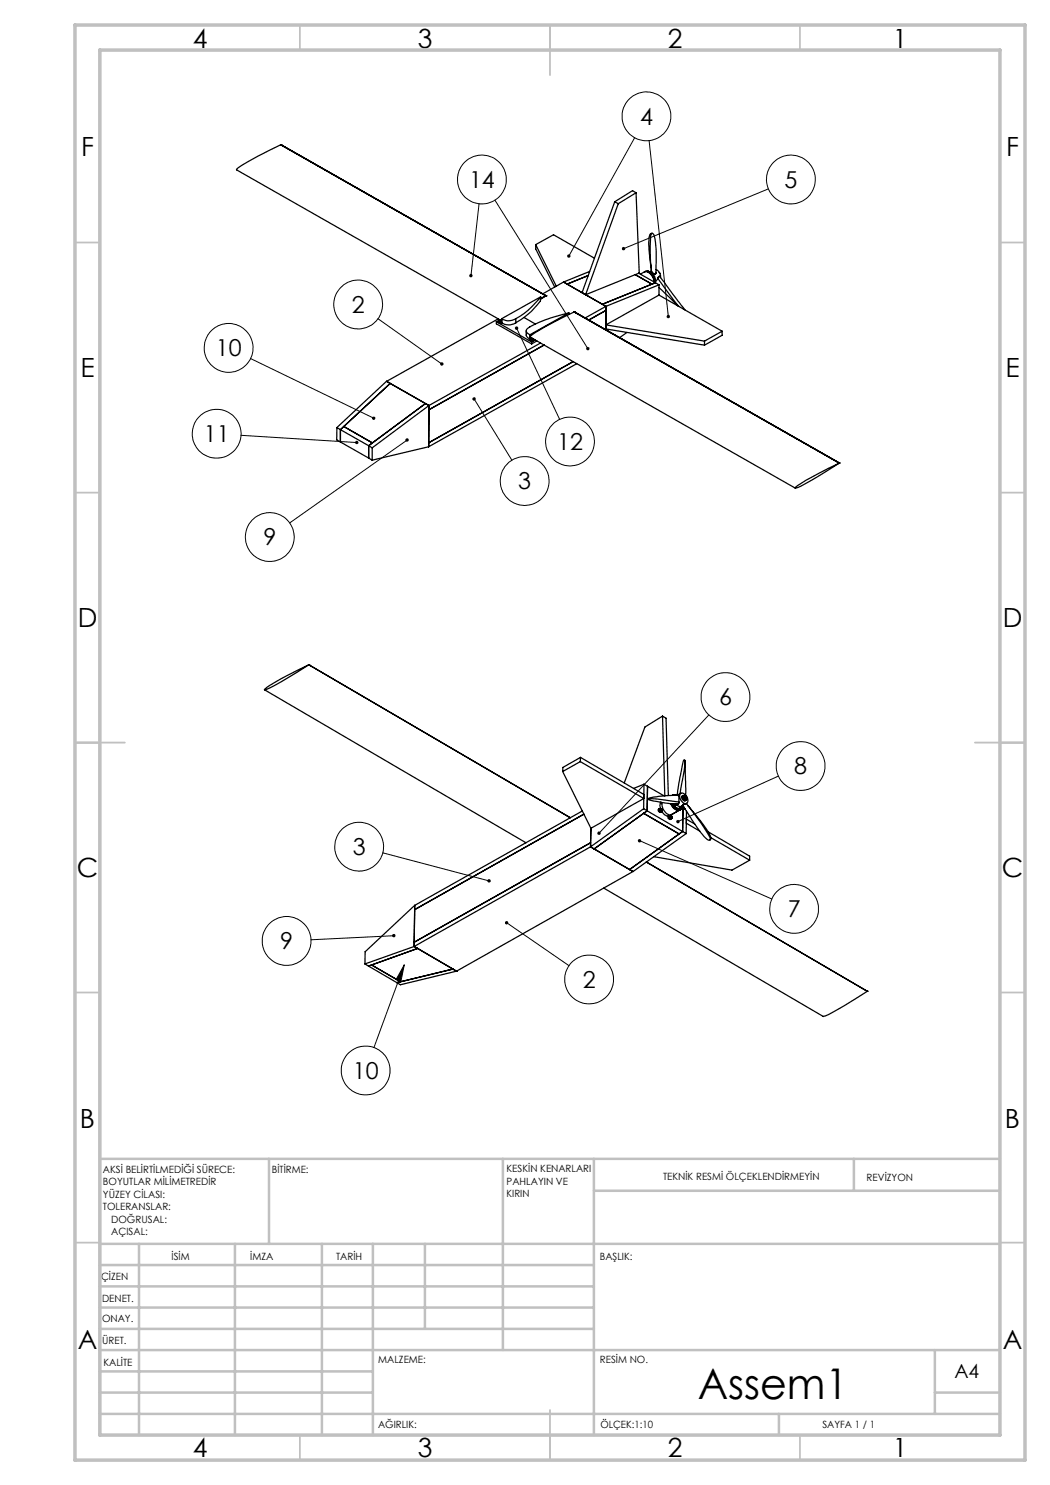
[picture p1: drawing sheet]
<svg xmlns="http://www.w3.org/2000/svg" width="210mm" height="297mm" viewBox="0 0 210 297" stroke-linecap="round" stroke-linejoin="round" font-family="sans-serif">
<g fill="none" stroke="#000" stroke-width=".2">
<path d="M126.9 27.5l-13.1 23.7M129.8 28.1l3.9 35.2M153.7 37.8l-29 11.9M95.8 40.7l-1.6 14.4M99 40l18.6 29.7M50.1 71.7l24.7 11.9M75.6 63.7l12.8 9.1M94.8 79.8l7.6 12.2M103.3 65.6l8.6 18.3M48.2 87.1l23.2 1.4M81.4 88l-23.5 16.6M141.8 143l-22 23.6"/>
<path d="M155.7 155.2l-20.1 9.1M76.6 170.6l21.2 5.6M127.9 168.1l26.5 11.7M78.8 187.1l-16.6 .9M80.9 193l-.7 3.2-1-.3zM80.9 193l-6.1 16.5M101.3 184.5l12.5 8.6"/>
<circle cx="96.4" cy="35.9" r="4.9"/>
<circle cx="129.3" cy="23.3" r="4.9"/>
<circle cx="158.2" cy="35.9" r="4.9"/>
<circle cx="45.7" cy="69.6" r="4.9"/>
<circle cx="71.6" cy="60.9" r="4.9"/>
<circle cx="43.3" cy="86.7" r="4.9"/>
<circle cx="104.9" cy="96.2" r="4.9"/>
<circle cx="114" cy="88.3" r="4.9"/>
<circle cx="53.9" cy="107.4" r="4.9"/>
<circle cx="145.1" cy="139.4" r="4.9"/>
<circle cx="160.1" cy="153.2" r="4.9"/>
<circle cx="71.8" cy="169.3" r="4.9"/>
<circle cx="57.3" cy="188.2" r="4.9"/>
<circle cx="117.8" cy="195.9" r="4.9"/>
<circle cx="158.8" cy="181.8" r="4.9"/>
<circle cx="73.1" cy="214.1" r="4.9"/>
</g>
<g fill="none" stroke="#c0c0c0" stroke-width=".35">
<path d="M60 5v5M110 5v10M160 5v5M15 48.5h5M200 48.5h5M15 98.5h5M200 98.5h5M15 148.5h10M195 148.5h10M15 198.5h5M200 198.5h5M15 248.5h5"/>
<path d="M200 248.5h5M60 287v5M110 282v10M160 287v5"/>
</g>
<g fill="none" stroke="#c0c0c0" stroke-width=".5">
<path d="M53.8 231.8v17M100.6 231.8v38.2M118.8 231.8v55.2M118.8 238.2h81.2M170.8 231.8v6.4M200 231.8h-180v55.2M20 248.8h180M20 257.3h98.8M20 253h98.8M27.8 248.8v38.2M47 248.8v38.2M64.4 248.8v38.2"/>
<path d="M74.6 248.8v38.2M85 248.8v17M20 265.8h98.8M20 261.5h98.8M20 278.5h54.6M20 274.3h54.6M20 270h180M187 278.5h13M187 270v12.8M20 282.8h180M155.8 282.8v4.2"/>
</g>
<path d="M15 5h190v287h-190zM20 10h180v277h-180z" fill="none" stroke="#c0c0c0" stroke-width=".7"/>
<path d="M74.5 83.4a.34 .34 0 0 0 0 .5 .34 .34 0 0 0 .5-.1l-.2-.2 .2 .2a.33 .33 0 0 0-.1-.4 .33 .33 0 0 0-.4 0zM71.2 88.2a.33 .33 0 0 0 0 .6 .33 .33 0 0 0 .5-.3h-.3h.3a.34 .34 0 0 0-.2-.3 .34 .34 0 0 0-.3 0zM117.3 69.5a.35 .35 0 0 0 0 .5 .35 .35 0 0 0 .5 0l-.2-.3 .2 .3a.34 .34 0 0 0 0-.5 .34 .34 0 0 0-.5 0zM93.9 54.9a.32 .32 0 0 0 0 .3 .32 .32 0 0 0 .3 .3v-.4v.4a.33 .33 0 0 0 .3-.5 .33 .33 0 0 0-.6-.1zM88.1 72.6a.35 .35 0 0 0 .1 .5 .35 .35 0 0 0 .5-.1l-.3-.2 .3 .2a.34 .34 0 0 0-.1-.5 .34 .34 0 0 0-.5 .1zM94.5 79.6a.34 .34 0 0 0 .2 .5 .34 .34 0 0 0 .4-.3 .34 .34 0 0 0-.4-.3l.1 .3-.1-.3zM81.2 87.8a.34 .34 0 0 0 0 .4 .34 .34 0 0 0 .4 .1 .34 .34 0 0 0 .1-.5l-.3 .2 .3-.2-.2-.1zM133.5 63a.34 .34 0 0 0-.2 .4 .34 .34 0 0 0 .4 .2v-.3l.1 .3a.35 .35 0 0 0 .2-.4 .35 .35 0 0 0-.5-.2zM113.6 50.9a.33 .33 0 0 0 0 .6l.2-.3-.2 .3a.33 .33 0 0 0 .5-.3 .33 .33 0 0 0-.5-.3zM124.4 49.5v.3l.3-.1-.3 .1a.34 .34 0 0 0 .5 .2 .34 .34 0 0 0 0-.5 .34 .34 0 0 0-.5 0zM103.1 65.4a.35 .35 0 0 0 0 .6 .35 .35 0 0 0 .5-.3 .35 .35 0 0 0-.4-.4l.1 .3zM97.5 176a.35 .35 0 0 0 .1 .5 .35 .35 0 0 0 .5-.2l-.3-.1 .3 .1a.35 .35 0 0 0-.1-.4 .35 .35 0 0 0-.5 .1zM101.1 184.3l.2 .2-.3-.1a.34 .34 0 0 0 .2 .5 .34 .34 0 0 0 .4-.4 .34 .34 0 0 0-.5-.2zM80.9 193l-.7 3.2-1-.3zM78.5 186.9a.34 .34 0 0 0 .1 .5 .34 .34 0 0 0 .5-.3h-.3h.3a.33 .33 0 0 0-.2-.3 .33 .33 0 0 0-.4 .1zM135.3 164.1v.4l.3-.2-.3 .2a.34 .34 0 0 0 .5 .1 .34 .34 0 0 0 0-.6 .34 .34 0 0 0-.5 .1zM127.7 167.9l-.1 .1 .3 .1-.3-.1a.34 .34 0 0 0 .3 .5 .34 .34 0 0 0 .3-.5 .34 .34 0 0 0-.5-.1zM119.6 166.4l-.1 .3 .1 .2 .2-.3-.2 .3a.35 .35 0 0 0 .4 0 .35 .35 0 0 0 .1-.5 .35 .35 0 0 0-.5 0z" fill="#000"/>
<g fill="none" stroke="#000" stroke-width=".25">
<path d="M56.1 29a44.6 44.6 0 0 0-8.8 4.9l53 30.3M56.1 29l53.1 30.2M56.2 28.9l-.1 .1M56.2 28.9h.1M56.2 28.9l53 30.3M127.2 38.6l.6 16-10.7 4.3M127.2 38.6l-3.6 2.1M127.2 38.6l-.7-.5-3.6 2.3M107.1 48.9l3.6-1.9 8.2 4.6M107.1 48.9v.9l3.8 7.6M107.1 48.9l4.2 8.4M108.1 59.9v.3l-1.8 2.1-1.5 1.2-1.6 1.1"/>
<path d="M108.1 59.4l-1.8 2a12.7 12.7 0 0 1-3.1 2.3M108.1 59.4l-7.8 4.3M108.1 59.4v.3M108.1 59.7v.2M109.2 59.2l-1.1 .5M109.2 59.2h.1M109.2 59.2l-1.1 .7M112.7 56.4l-4.2 2.4M112.7 56.4l8.5 4.9M117.7 55.1l-4.3 1.7-.7-.4M117.9 54.3l-5.2 2.1M122.9 40.4l.7 .3"/>
<path d="M122.9 40.4l-6.5 18.1 .7 .4M123.6 40.7l-6.5 18.2M127 54.9l3.4 1.9 .7-.3M127.7 54.6l3.4 1.9M128.1 54.8l.9-.5a1.87 1.87 0 0 1 2 1.9v.2M129.7 54.3l-.8 .1a1.8 1.8 0 0 1 1.9 1.9v.1M129.7 54.3h-.2l.8 .6 .1-.1M129.7 54.3l.1 .1M129.8 54.4h.1M129.9 54.4a1.56 1.56 0 0 1 1.1 1.9M130.3 54l.2 .5 .4 .4M130.3 54.1l-.4 .3"/>
<path d="M130.4 46.7a1.16 1.16 0 0 1 .6 1.2l.2 2.1v4.7M130.4 46.7a.66 .66 0 0 0-.6 .8v2.3l.5 4.2M130.4 54.8l.2 .2M130.4 46.7l-.2 .3a30.4 30.4 0 0 0 .1 7M130.6 55l-.1 .1 .3 .8 .1 .5M130.6 55h.1M130.6 55v.1M131 56.4h.1M131.1 56.5l-10.6 4.4 .7 .4M131.1 56.5l.7 .5M131.2 54.7l-.3 .2M131.2 54.7l-.2 .2h-.1"/>
<path d="M131.2 53.9a1.67 1.67 0 0 1 .9 1.6M131.6 55.7l-.6 .7M131.6 55.7l4.1 5.6M131.7 55.5l-.1 .2M131.8 57.5l3.8 3.7M131.8 57l-10.6 4.3M131.8 57v2M131.8 59l-10.6 6 19.7 3.2M131.8 59l12.6 7.2M131.9 54.5h.1M131.9 54.5l.1 .2M131.9 55.3h.1"/>
<path d="M131.9 55.3l5.1 6.7M131.9 55.3l-.2 .2M131.9 55.3l-.1-.1-.1 .3M99.3 64.3v.5l7 4M99.3 64.3l7 4.1M99.6 63.8l-22.3 12.5 8.5 4.8M99.7 64.4h.1M99.7 64.4v.1M99.8 64.4l.5-.2a.25 .25 0 0 0-.3 0 .25 .25 0 0 0-.1 .3h.4l-.2 .1M99.8 64.4l.3 .2M99.8 64.2v.2M99.8 64.4l.1 .2"/>
<path d="M99.8 64.2l-.1 .2M99.9 64.6h.1M100 64l-.7 .3M100.1 64.6h.2M100.1 64.2h-.3M100.1 64.2h.2zM100.1 64.6h-.2M100.2 64.1a.3 .3 0 0 0-.4 0 .3 .3 0 0 0 0 .4l.6 .1M100.3 64.6h.1M100.3 63.7a2.54 2.54 0 0 0 2.9 0M100.3 64.6a2.54 2.54 0 0 0 2.9 0M100.3 63.7v.9"/>
<path d="M103.2 63.7v.9M103.2 64.6h-.1M104.8 63.5l2.3 1.3M105.2 66.2l.1 1 .7 .6M105.9 67.8a.41 .41 0 0 0 .4 .4 .41 .41 0 0 0 .5-.4M105.9 67.9l.1 .1M105.9 67.9v.1M106 67v.8M106 68l.3 .1M106 68l.1 .1M106 67.9l.4-.1 .2 .1M106 67.8v.2"/>
<path d="M106 67.8l-.1 .1M106.1 67.8h.5a.27 .27 0 0 1-.3 .3 .27 .27 0 0 1-.2-.3zM106.1 68.1h.1M106.1 68.1h.2M106.2 67.7h.3M106.3 68.1l.2 .1M106.3 67.7l-.3 .1M106.3 67.7l.3 .1M106.3 67.6l-.3 .2M106.3 68.4v.4M106.5 68.2h.1M106.6 68l-.3 .1"/>
<path d="M106.6 67.8v.2M106.6 68l-.1 .2M106.6 67.8l.2 .1M106.8 67.9l-.2 .1M106.8 67.9l-.1 .1M107 68l-.7 .4M107.4 68.2l-1.1 .6M108.1 68.6l-22.3 12.5M108.8 69l-23 12.9M113.8 62.9a38.3 38.3 0 0 0-7.8 4.4l53 30.3M113.8 62.6a25.6 25.6 0 0 0-8.4 3.2 .74 .74 0 0 0 .6 1.2M113.8 62.6l-7.8 4.4"/>
<path d="M113.8 62.6v.3M114.7 72.3l-28.9 16.2M114.8 62.4l53.1 30.2M114.8 62.4l-1 .5M114.9 62.4h.1M114.9 62.4l53 30.2M114.9 62.4h-.1M115.4 72.7l-29.7 16.7M121.2 61.3l-4.2 2.3M121.2 62.1l-3.5 1.9M121.2 61.3v4.7M121.2 65.8l19.7 3.2"/>
<path d="M125.4 66.5l-1.5 1.1M140.9 68.2v.8M144.4 66.2l-3.5 2M144.4 66.2v.9l-3.5 1.9M67.4 85.5l9.9-9.2 .7 .4-9.9 9.2M67.4 85.5l.7 .4M67.4 85.5l-.1 2.5 .8 .4M68.1 85.9l.7-.6 5.7 3.3-.8 .5M68.1 85.9l5.6 3.2M68.1 88.4l5.6 3.2M68.1 85.9v2.5M73.7 89.1v2.5"/>
<path d="M73.7 89.1l.7 .5M73.7 91.6l.7 .4M74.4 89.6v2.4M85.7 89.4l-11.3 2.6M85.8 88.5l-.1 .9M85.8 81.1v.8M85.8 81.1l-.7-.4-11.4 8.4M85.8 81.1l-.1 8.3M85.8 81.1l-11.4 8.5M85.8 81.9v6.6M167.9 92.6h.1M167.9 92.6l-5.6 3.4-2.2 1.3-1.1 .3 .5-.5 1.7-1 6.7-3.5"/>
<path d="M52.9 138l52.3 30.6M53 137.8a47.4 47.4 0 0 1 8.7-4.8 43 43 0 0 1-8.7 5h-.1zM61.8 133h.1M61.8 133l52.3 30.5M112.5 154.3l5.7 11.4M116.1 152.3l-3.6 2M116.1 152.3l12.7 7.4M116.1 151.5v.8M116.1 151.5l-3.5 2-.1 .8M116.1 151.5l12.7 7.4v.8M128.8 159.7l-10.6 6M128.8 156.8l-2.1 .9"/>
<path d="M128.8 156.8l-.1 4.9M128.8 156.8l.7 .5M129.5 157.3l-.1 4.9M129.5 157.3l3.3 1.9M129.8 159.9l2.6 .6 3.1 .3M129.8 159.9l.1-.1a5.2 5.2 0 0 1 2.6 .1l3.3 .5M132.5 143.2l.5 16M132.5 143.2l.7 .4 .5 15.5M132.5 143.2l-3.5 2.2-4.2 11.2M134.7 159l-.3 .1M134.7 159l.3 .1M134.9 159l.3 .1"/>
<path d="M135 159.1h.1M135.4 159.1h.1M135.6 159l-.2 .1M135.7 159.1l-2.8 .1a7.4 7.4 0 0 0-3.3 .6l.2 .1M135.7 159.1h.1M135.7 159.1l.1 1.3M136.2 158.6l-.8 .5M136.5 159.6l.3 .4M136.5 159.6h.1M136.6 159.6l.2 .3M136.6 159.2l-.1 .4M136.6 159.2h.1"/>
<path d="M136.6 159.2v.4M136.8 159.5l.1 .1M136.8 159.5l-.2 .1M136.8 159.3l.1 .3M136.8 160h.3M136.8 159.3v.2M136.8 159.1v.2M136.8 159.1l-.2 .1M136.8 159.1h.2M136.8 159.9v.1M136.8 159.9l.3 .1M136.9 159.3l.3 .4"/>
<path d="M136.9 159.6l.2 .2M136.9 159.6l.3 .2M137 152.1l-.1-.1h-.2l-.2 .7-1.1 6.4M137 152.1l.1 6.9M137 159.2h.1M137 159.2v.3l.3 .2M137 159.1l-.2 .2M137 159.1l.2 .1M137 159.1h.1M137 152.1l-.2 2-.8 4.6M137.1 159.2h.1M137.1 159.2v.3l.2 .2"/>
<path d="M137.1 159.8h.1M137.1 159.8l-.3 .1M137.1 159.1l-.1 .2 .2 .3M137.1 159.1l.1 .1M137.1 159.2l.1 .4M137.1 159.2h.2M137.1 160h.1M137.2 159.9a.35 .35 0 0 1-.4 .2 .35 .35 0 0 1-.3-.4 .33 .33 0 0 1-.1-.4 .33 .33 0 0 1 .4-.2 .45 .45 0 0 0-.5 .4 .45 .45 0 0 0 .3 .5 .31 .31 0 0 0 .4 .2 .31 .31 0 0 0 .2-.3M137.2 159.6l.1 .1M137.2 159.8h.1M137.3 159.7h-.1M137.3 159.2a.85 .85 0 0 0-1.3-.4 1.53 1.53 0 0 0 1.2 1.9 .88 .88 0 0 0 .2-1.2"/>
<path d="M137.3 159.2v.5M137.3 159.8l-.2 .2M137.4 159.7l-.2 .1M137.4 159.7l-.1 .1M116.5 162.2l-33.6 18.9M116.8 162.8l-33.9 19.1M118.1 169.4l8.5 4.9M118.1 168.6l-35.3 19.9M118.1 168.6v.8M118.1 169.4l-35.3 19.9M118.2 165.7l-.1 3.7M118.2 165.7l-.1 2.9"/>
<path d="M120.8 177.6l43.8 25.7 1.1-.4 2.2-1.2 5.6-3.4M126.6 174.3l-35.3 19.9M128.7 161.7l-10.6 7.7M128.7 161.7l.7 .5M129.3 172.4l44.2 25.9M129.4 162.2l-.7 .5 7.1 4.1 .7-.5M129.4 162.2l7.1 4.1M129.4 162.2l-10.6 7.6-.7-.4M130.8 171.3l15.6 2.7 3.5-2M131.8 161.9l.1 .3M131.9 161.7a.37 .37 0 0 0-.2 .5 .37 .37 0 0 0 .3 .3M131.9 162.2l.2 .1 .2-.1"/>
<path d="M132 161.8v.1M132 161.8l-.2 .1M132 161.9l.2 .2M132 161.9v.2M132 162.1h.2M132 162.1l-.1 .1M132.1 161.7l-.1 .2M132.1 161.7h.2M132.1 161.7l-.1 .1M132.1 161.7l.2 .1v.4M132.2 161.7h.1M132.2 160.4v.1"/>
<path d="M132.2 161.7h-.1M132.2 161.7l-.4 .2M132.2 160.4l-.2 .7 .1 .6h-.2a.4 .4 0 0 0 .3 .7M132.2 162.1l.1 .1M132.2 162.1l.2 .1M132.2 162.4l-.2 .1M132.3 161.7l.1 .3M132.3 160.5v.3M132.4 162.3a1.64 1.64 0 0 0 1.3 .9M132.4 162.2h-.1M132.4 162.3l-.2 .1M132.4 162.3l-.4 .2"/>
<path d="M132.4 160.5a2.13 2.13 0 0 0 1.9 2.5l.2-.2M132.4 162v.2M133.5 163.2l.2 .5M133.7 163.7l.2 .2 .3-.1M133.7 163.2l.1 .3M133.8 163.5l.3 .3 .2-.1M133.8 163.5l-.1 .2M133.8 163.5l.3 .3M134 163.3l.1 .2M134 163.3v.1M134 163.2v.1M134 163.4l.1 .1"/>
<path d="M134 163.4l-.2 .1M134 163.2l-.2 .1v.2M134.1 163.2h.1a.21 .21 0 0 1 .2 .2 .21 .21 0 0 1-.2 .2l-.1-.2zM134.1 163.2l.3 .2-.1 .2M134.1 163.1h.1M134.1 160.7l.1 .1a1.73 1.73 0 0 0 1.6 1.3M134.1 163.5l.1 .2M134.1 163.1l-.1 .2M134.1 163.1l.2 .1M134.1 163.5l.2 .1M134.1 163.1l-.1 .1M134.2 160.8l.3 .5h.2"/>
<path d="M134.2 163.7l-.1 .1M134.3 163.2l.1 .3M134.3 160.8a1.79 1.79 0 0 0 1.7 1.2M134.3 163.6h.1M134.3 163.6l-.1 .1M134.4 162.9l-.5 .3M134.4 163.5l-.1 .1M134.4 163.5v.1M134.4 163.6l-.3 .2M134.5 160.8l.3 .3M134.6 160.8l.2 .3M134.7 161.3l.1 .1"/>
<path d="M134.8 161.4l-.1 .1a1.14 1.14 0 0 0 1.2 .5M134.9 161.1l-.2 .2M134.9 161.1l.1 .2M134.9 161.4l.6 .3h.4M134.9 160.9l.2-.1-.2 .3M135 161.3a.87 .87 0 0 0 .9 .3M135 161.3l-.2 .1M135.3 161h.1M135.3 161l-.1-.1 .3 .2M135.5 160.8h.1M135.7 160.6l-.2 .2M135.7 160.6l-.1 .2"/>
<path d="M135.8 160.4l-.1 .2M135.9 162h.1M135.9 161.7l-.2 .1M135.9 162l-.1 .1M135.9 161.3l.2 .4M135.9 161.7h.1M136 162l.1-.1-1.7 1M136 162l-1.7 .9M136 161.3l.2 .3M136.1 161.9l-.1 .1M136.1 161.7v.2M136.1 161.9l-.2 .1"/>
<path d="M136.2 161.3l-.1 .2M136.2 161.3v.2M136.2 161.6l-.1 .3M136.2 161.6l-.1 .1M136.5 161.3l.1 .1M136.5 161.2l-.3 .7M136.5 161.2h.1M136.5 161.1h.1M136.5 161.1l.6 .8M136.5 166.3l-10.6 7.6 .7 .4M136.5 166.3l.7 .4M136.6 161.1l.7 1.2a33 33 0 0 0 4.1 5.6l.4 .2 .3-.2"/>
<path d="M136.6 161.1a.85 .85 0 0 1-1.3-.3l-.3 .5M136.6 161l-.1 .1M136.6 161.4l-.1 4.9M136.6 161.4l.2 .1M136.8 160.8l-.2 .2M137.2 166.7l-10.6 7.6M137.3 160.7l.3 .4M137.3 162.2l-.1 4.5M137.3 160.7l-.5 .1M137.6 161.1l.4 .5a37.6 37.6 0 0 1 4.1 5.6l.1 .4-.1 .3M137.6 161.1a43 43 0 0 1 4.4 6.4l.1 .4M139 164.8l-1.7-1v.8l2.6 1.6"/>
<path d="M141.6 166.4l8.3 4.8v.8M142.2 167.5l7.7 4.5M73 192.8l.7 .4M73.7 193.2l.6-.2 5.8 3.4-.7 .1M73.7 193.2l5.7 3.3M82.8 189.3l-9.8 3.5M82.8 189.3l.7 .4M82.8 188.5v.8M82.8 189.3l8.5 4.9M82.9 181.1v.8M82.9 181.1l-.1 8.2M82.9 181.1l-9.9 9.3v2.4"/>
<path d="M82.9 181.9l-.1 6.6M83.5 189.7l-9.8 3.5M83.5 189.7l7.1 4.1M90.6 193.8l-11.2 2.7M90.6 193.8l.7 .4M91.3 194.2h.1M91.3 194.2l-11.2 2.8-.7-.5M173.5 198.3h.1"/>
<circle cx="132.2" cy="161.9" r=".2"/>
</g>
<text font-size="8.5" x="139.6" y="279.7">Assem1</text>
<g font-size="5.3">
<text x="38.5" y="9.5">4</text>
<text x="83.5" y="9.5">3</text>
<text x="133.6" y="9.5">2</text>
<text x="178.6" y="9.5">1</text>
<text x="16.2" y="31.2">F</text>
<text x="201.2" y="31.2">F</text>
<text x="16.1" y="75.5">E</text>
<text x="201.1" y="75.5">E</text>
<text x="15.5" y="125.5">D</text>
<text x="200.5" y="125.5">D</text>
<text x="15.4" y="175.5">C</text>
<text x="200.4" y="175.5">C</text>
<text x="16" y="225.5">B</text>
<text x="201" y="225.5">B</text>
<text x="15.5" y="269.7">A</text>
<text x="200.5" y="269.7">A</text>
<text x="38.5" y="291.5">4</text>
<text x="83.5" y="291.5">3</text>
<text x="133.6" y="291.5">2</text>
<text x="178.6" y="291.5">1</text>
</g>
<g font-size="4.7">
<text x="128" y="25">4</text>
<text x="93.8" y="37.6">14</text>
<text x="156.9" y="37.6">5</text>
<text x="70.4" y="62.6">2</text>
<text x="43.2" y="71.3">10</text>
<text x="40.8" y="88.4">11</text>
<text x="111.4" y="90">12</text>
<text x="103.7" y="97.9">3</text>
<text x="52.7" y="109.1">9</text>
<text x="143.8" y="141.1">6</text>
<text x="158.8" y="154.9">8</text>
<text x="70.6" y="171">3</text>
<text x="157.5" y="183.5">7</text>
<text x="56" y="189.9">9</text>
<text x="116.5" y="197.6">2</text>
<text x="70.6" y="215.8">10</text>
</g>
<text font-size="3.9" x="190.9" y="275.5">A4</text>
<g font-size="2">
<text x="20.6" y="234.6">AKSİ BELİRTİLMEDİĞİ SÜRECE:</text>
<text x="20.6" y="237.1">BOYUTLAR MİLİMETREDİR</text>
<text x="20.6" y="239.6">YÜZEY CİLASI:</text>
<text x="54.4" y="234.6">BİTİRME:</text>
<text x="101.3" y="234.5">KESKİN KENARLARI</text>
<text x="101.3" y="237">PAHLAYIN VE</text>
<text x="101.3" y="239.5">KIRIN</text>
<text x="132.6" y="236">TEKNİK RESMİ ÖLÇEKLENDİRMEYİN</text>
<text x="173.3" y="236.2">REVİZYON</text>
<text x="20.6" y="242.1">TOLERANSLAR:</text>
<text x="22.2" y="244.6">DOĞRUSAL:</text>
<text x="22.2" y="247.1">AÇISAL:</text>
<text x="34.3" y="252">İSİM</text>
<text x="50" y="251.9">İMZA</text>
<text x="67.2" y="251.9">TARİH</text>
<text x="120" y="251.9">BAŞLIK:</text>
<text x="20.2" y="256.1">ÇİZEN</text>
<text x="20.4" y="260.3">DENET.</text>
<text x="20.4" y="264.4">ONAY.</text>
<text x="20.5" y="268.8">ÜRET.</text>
<text x="20.7" y="273.1">KALİTE</text>
<text x="75.7" y="272.5">MALZEME:</text>
<text x="120" y="272.5">RESİM NO.</text>
<text x="75.6" y="285.5">AĞIRLIK:</text>
<text x="120.1" y="285.6">ÖLÇEK:1:10</text>
<text x="164.5" y="285.6">SAYFA 1 / 1</text>
</g>
</svg>
